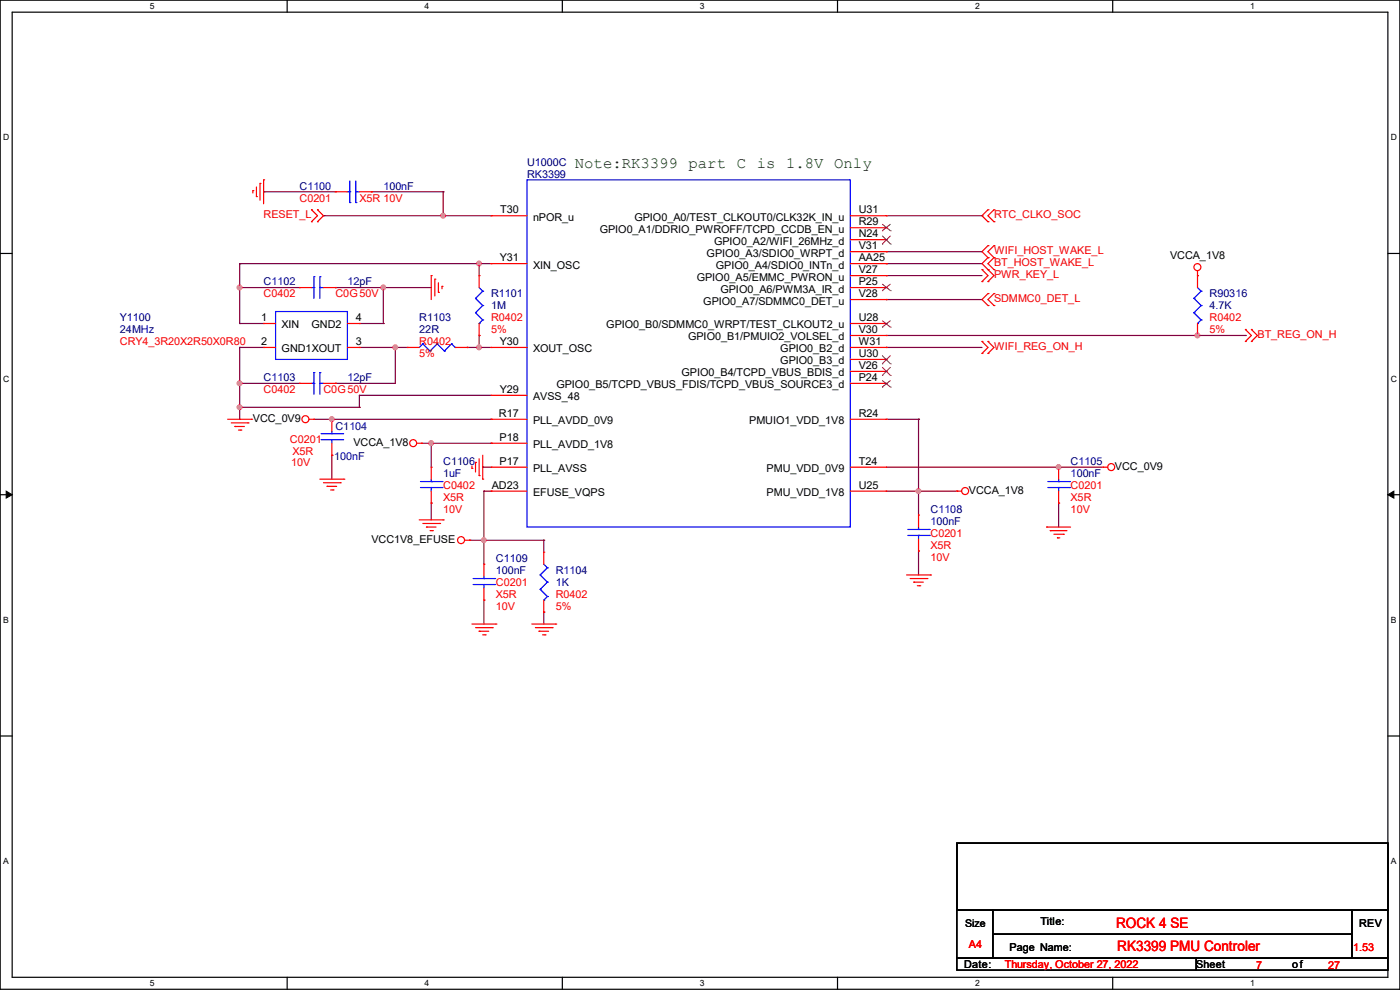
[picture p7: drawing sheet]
<svg xmlns="http://www.w3.org/2000/svg" width="297mm" height="210mm" viewBox="0 0 297 210" stroke-linecap="round" stroke-linejoin="round" font-family="sans-serif">
<path d="M0 0h297v209.8h-297zM2.6 2.6h291.8v204.7h-291.8z" fill="none" stroke="#000" stroke-width=".25"/>
<g fill="#fff">
<path d="M31.7 .3h1v2h-1z"/>
<path d="M31.7 207.6h1v2h-1z"/>
</g>
<path d="M60.9 0v2.6M60.9 207.3v2.5" fill="none" stroke="#000" stroke-width=".25"/>
<g fill="#fff">
<path d="M90.1 .3h1v2h-1z"/>
<path d="M90.1 207.6h1v2h-1z"/>
</g>
<path d="M119.3 0v2.6M119.3 207.3v2.5" fill="none" stroke="#000" stroke-width=".25"/>
<g fill="#fff">
<path d="M148.5 .3h.9v2h-.9z"/>
<path d="M148.5 207.6h.9v2h-.9z"/>
</g>
<path d="M177.7 0v2.6M177.7 207.3v2.5" fill="none" stroke="#000" stroke-width=".25"/>
<g fill="#fff">
<path d="M206.8 .3h1v2h-1z"/>
<path d="M206.8 207.6h1v2h-1z"/>
</g>
<path d="M236.1 0v2.6M236.1 207.3v2.5" fill="none" stroke="#000" stroke-width=".25"/>
<g fill="#fff">
<path d="M265.2 .3h1v2h-1z"/>
<path d="M265.2 207.6h1v2h-1z"/>
<path d="M.7 28.2h1.2v1.9h-1.2z"/>
<path d="M295.1 28.2h1.2v1.9h-1.2z"/>
<path d="M.7 79.3h1.2v2h-1.2z"/>
<path d="M295.1 79.3h1.2v2h-1.2z"/>
</g>
<path d="M0 53.8h2.6M294.4 53.8h2.6" fill="none" stroke="#000" stroke-width=".25"/>
<g fill="#fff">
<path d="M.7 130.5h1.2v2h-1.2z"/>
<path d="M295.1 130.5h1.1v2h-1.1z"/>
</g>
<path d="M0 104.9h2.6M294.4 104.9h2.6" fill="none" stroke="#000" stroke-width=".25"/>
<path d="M1.3 104.2l1.3 .7-1.3 .8zM294.4 104.9l1.3-.7v1.5z" fill="#000" stroke="#000" stroke-width=".21"/>
<g fill="#fff">
<path d="M.7 181.7h1.2v2h-1.2z"/>
<path d="M295.1 181.7h1.1v2h-1.1z"/>
</g>
<path d="M0 156.1h2.6M294.4 156.1h2.6M203 178.9h91.4v14.2h-91.4zM203 193.1h7.6v10.1h-7.6zM210.6 193.1h76.2v5.1h-76.2zM210.6 198.2h76.2v5h-76.2zM286.8 193.1h7.6v10.1h-7.6zM203 203.2h50.8v2.6h-50.8zM253.8 203.2h40.6v2.6h-40.6z" fill="none" stroke="#000" stroke-width=".25"/>
<g fill="none" stroke="#800040" stroke-width=".25">
<path d="M50.8 55.9h.1M50.8 55.9h53.4M50.8 55.9v12.7M55.9 40.7h.1M55.9 40.7h15.3M68.6 45.8h.1M68.6 45.8h35.6M78.8 40.7h.1M78.8 40.7h15.2M94 40.7h.1M94 45.8h.1M94 40.7v5.1"/>
<path d="M101.6 55.9h.1M101.6 55.9v2.6M188 53.4h.1M188 55.9h.1M188 58.5h.1M188 45.8h20.3M188 55.9h20.3M188 53.4h20.3M188 58.5h20.3M208.3 45.8h.1M50.8 73.7h.1M50.8 61h.1"/>
<path d="M50.8 68.6h.1M50.8 73.7h5.1M50.8 73.7v15.2M50.8 61h12.7M50.8 68.6h5.1M71.2 61h.1M71.2 61h20.3M76.2 73.7h10.2M76.2 68.6h5.1M81.3 61h.1M81.3 68.6h.1M81.3 61v7.6"/>
<path d="M83.9 73.7h.1M83.9 73.7v7.6h-12.7M99.1 73.7h.1M99.1 73.7h5.1M101.6 71.2h.1M101.6 73.7h.1M101.6 71.2v2.5M188 63.5h.1M188 73.7h.1M188 73.7h20.3M188 63.5h20.3M188 71.2h76.2"/>
<path d="M254 71.2h.1M264.2 71.2h.1M50.8 81.3h.1M50.8 86.4h.1M50.8 88.9h.1M50.8 81.3h12.7M50.8 86.4h25.4M66.6 88.9h37.6M70.4 88.9h.1M70.4 96.6h.1M70.4 96.6v5M71.2 81.3h.1"/>
<path d="M76.2 83.9h.1M76.2 86.4h.1M76.2 83.9h28M76.2 83.9v2.5M89.5 94h14.7M91.5 94h.1M91.5 94v5.1M102.4 99.1h.1M102.4 99.1h1.8M104.2 94h.1M104.2 88.9h.1M188 99.1h46"/>
<path d="M188 88.9h6.9M194.9 88.9h.1M194.9 88.9v20.4M224.6 99.1h.1M91.5 106.7h.1M91.5 106.7v3.6M99.6 114.6h.1M99.6 114.6h15.8M102.7 114.6h.1M102.7 104.2h.1M102.7 104.2h1.5M102.7 104.2v15.5"/>
<path d="M104.2 104.2h.1M115.4 114.6h.1M115.4 114.6v2.5M188 104.2h15M194.9 104.2h.1M194.9 116.9h.1M194.9 116.9v5.1M203 104.2h.1M224.6 106.7h.1M224.6 106.7v5.1M102.7 127.3h.1M102.7 127.3v5.1"/>
<path d="M115.4 129.8h.1M115.4 129.8v2.6"/>
</g>
<g fill="#f0f" stroke="#f0f" stroke-width=".25">
<circle cx="101.6" cy="73.7" r=".49"/>
<circle cx="94" cy="45.7" r=".49"/>
<circle cx="83.8" cy="73.7" r=".49"/>
<circle cx="101.6" cy="55.9" r=".49"/>
<circle cx="50.8" cy="81.3" r=".49"/>
<circle cx="50.8" cy="61" r=".49"/>
<circle cx="81.3" cy="61" r=".49"/>
<circle cx="91.5" cy="94" r=".49"/>
<circle cx="254" cy="71.1" r=".49"/>
<circle cx="50.8" cy="86.4" r=".49"/>
<circle cx="102.6" cy="114.6" r=".49"/>
<circle cx="194.8" cy="104.2" r=".49"/>
<circle cx="70.4" cy="88.9" r=".49"/>
<circle cx="224.6" cy="99.1" r=".49"/>
</g>
<g fill="none" stroke="#f00" stroke-width=".25">
<path d="M54.4 39.7v2M55.2 38.9h.1M55.2 38.9v3.6M55.9 38.1h.1M55.9 38.1v5.1M53.6 40.4h.1M53.6 40.4v.5M54.4 41.7h.1M71.2 40.7h.1M71.2 40.7h2.5M76.2 40.7h2.6M78.8 40.7h.1"/>
<path d="M91.5 58.5h.1M91.5 58.5v5M92.2 59.2h.1M92.2 59.2v3.6M93 60v2M101.6 58.5h.1M101.6 58.5v2.5M104.2 55.9h.1M104.2 45.8h.1M104.2 55.9h7.6M104.2 45.8h7.6M180.4 55.9h7.6"/>
<path d="M180.4 45.8h7.6M180.4 48.3h7.6M180.4 50.8h7.6M180.4 53.4h7.6M180.4 58.5h7.6M188 45.8h.1M188 48.3h.1M188 50.8h.1M188 55.9h.1M188 53.4h.1M188 58.5h.1M254 58.5h.1"/>
<path d="M254 57.4v3.6M55.9 68.6h.1M55.9 73.7h.1M55.9 73.7h2.6M55.9 68.6h2.6M63.5 61h.1M63.5 61h2.6M68.6 61h2.6M71.2 61h.1M73.7 73.7h2.5M73.7 68.6h2.5M76.2 73.7h.1"/>
<path d="M76.2 68.6h.1M86.4 73.7h.1M86.4 73.7h2.5M93 62h.1M93.8 60.7h.1M93.8 60.7v.6M96.6 73.7h2.5M99.1 73.7h.1M101.6 71.2h.1M101.6 68.6v2.6M104.2 73.7h.1M104.2 73.7h7.6"/>
<path d="M180.4 61h7.6M180.4 73.7h7.6M180.4 78.8h7.6M180.4 76.2h7.6M180.4 71.2h7.6M180.4 68.6h7.6M180.4 63.5h7.6M188 78.8h.1M188 76.2h.1M188 73.7h.1M188 71.2h.1M188 68.6h.1"/>
<path d="M188 63.5h.1M188 61h.1M254 71.2h.1M254 68.6v2.6M48.3 88.9h5.1M49.1 89.7h3.5M49.8 90.5h.1M49.8 90.5h2.1M50.6 91.2h.5M51.1 91.2h.1M52.6 89.7h.1M53.4 88.9h.1"/>
<path d="M63.5 81.3h.1M63.5 81.3h2.6M65.6 88.9h1M66.6 88.9h.1M68.6 81.3h2.6M70.4 88.9h.1M70.4 96.6h.1M70.4 88.9v2.6M70.4 94v2.6M71.2 81.3h.1M88.4 94h1.1M89.5 94h.1"/>
<path d="M91.5 99.1h.1M91.5 99.1v2.5M100.1 99.4h.1M100.1 98.8v.6M100.9 98.1h.1M100.9 98.1v2M101.6 97.3v3.6M102.4 96.6v5M104.2 99.1h.1M104.2 88.9h.1M104.2 94h.1M104.2 83.9h.1"/>
<path d="M104.2 94h7.6M104.2 88.9h7.6M104.2 99.1h7.6M104.2 83.9h7.6M180.4 88.9h7.6M180.4 99.1h7.6M180.4 81.3h7.6M188 81.3h.1M188 88.9h.1M188 99.1h.1M224.6 99.1h.1M224.6 99.1v2.5"/>
<path d="M234 99.1h.1M234 99.1h1M67.9 101.6h5M68.6 102.4h3.6M69.4 103.2h.1M69.4 103.2h2M70.1 103.9h.6M70.7 103.9h.1M72.2 102.4h.1M72.9 101.6h.1M88.9 110.3h5.1M89.7 111h3.6"/>
<path d="M90.5 111.8h.1M90.5 111.8h2M91.2 112.6h.5M91.5 106.7h.1M91.5 104.2v2.5M91.7 112.6h.1M93.3 111h.1M94 110.3h.1M98.6 114.6h1M99.6 114.6h.1M101.6 100.9h.1M102.4 101.6h.1"/>
<path d="M102.7 119.7h.1M102.7 119.7v2.5M104.2 104.2h.1M104.2 104.2h7.6M115.4 117.1h.1M115.4 117.1v2.6M180.4 104.2h7.6M188 104.2h.1M194.9 109.3h.1M194.9 116.9h.1M194.9 109.3v2.5M194.9 114.3v2.6"/>
<path d="M203 104.2h.1M203 104.2h1M222 111.8h.1M222 111.8h5.1M222.8 112.6h.1M222.8 112.6h3.6M223.6 113.3h2M224.3 114.1h.1M224.3 114.1h.5M224.6 106.7h.1M224.6 104.2v2.5M225.6 113.3h.1"/>
<path d="M100.1 132.4h5.1M100.9 133.1h3.5M101.6 133.9h.1M101.6 133.9h2.1M102.4 134.7h.5M102.7 127.3h.1M102.7 124.8v2.5M102.9 134.7h.1M104.4 133.1h.1M105.2 132.4h.1M112.8 132.4h5.1M113.6 133.1h3.5"/>
<path d="M114.3 133.9h.1M114.3 133.9h2.1M115.1 134.7h.5M115.4 129.8h.1M115.4 127.3v2.5M115.6 134.7h.1M117.1 133.1h.1M117.9 132.4h.1M192.3 122h5.1M193.1 122.7h3.5M193.8 123.5h.1M193.8 123.5h2.1"/>
<path d="M194.6 124.2h.5M195.1 124.2h.1M196.6 122.7h.1M197.4 122h.1"/>
<circle cx="254" cy="56.7" r=".74"/>
<circle cx="64.8" cy="88.9" r=".74"/>
<circle cx="87.7" cy="94" r=".74"/>
<circle cx="235.7" cy="99.1" r=".74"/>
<circle cx="97.8" cy="114.6" r=".74"/>
<circle cx="204.7" cy="104.2" r=".74"/>
</g>
<g fill="none" stroke="#d50000" stroke-width=".25">
<path d="M66.1 44.5h.1M66.1 47h.1M66.1 44.5l1.3 1.3-1.3 1.2M67.4 47h.1M67.4 44.5h.1M67.4 44.5l1.2 1.3-1.2 1.2M208.3 59.7h.1M208.3 57.2h.1M208.3 57.2l1.3 1.3-1.3 1.2M209.6 47h.1M209.6 44.5h.1M209.6 52.1h.1"/>
<path d="M209.6 54.7h.1M209.6 57.2h.1M209.6 59.7h.1M209.6 44.5l-1.3 1.3 1.3 1.2M209.6 52.1l-1.3 1.3 1.3 1.3M209.6 54.7l-1.3 1.2 2.6 2.6-1.3 1.2M210.9 44.5h.1M210.9 47h.1M210.9 54.7h.1M210.9 52.1h.1M210.9 57.2h.1M210.9 44.5l-1.3 1.3 1.3 1.2"/>
<path d="M210.9 52.1l-1.3 1.3 1.3 1.3M210.9 54.7l-1.3 1.2 1.3 1.3M208.3 75h.1M208.3 72.4h.1M208.3 72.4l1.3 1.3-1.3 1.3M209.6 64.8h.1M209.6 62.3h.1M209.6 75h.1M209.6 72.4h.1M209.6 62.3l-1.3 1.2 1.3 1.3M209.6 72.4l1.3 1.3-1.3 1.3M210.9 62.3h.1"/>
<path d="M210.9 64.8h.1M210.9 62.3l-1.3 1.2 1.3 1.3M264.2 72.4h.1M264.2 69.9h.1M264.2 69.9l1.3 1.3-1.3 1.2M265.5 72.4h.1M265.5 69.9h.1M265.5 69.9l1.2 1.3-1.2 1.2"/>
</g>
<g fill="none" stroke="#00f" stroke-width=".25">
<path d="M74.2 38.4v4.6M75.5 38.4v4.6M111.8 38.1h68.6v73.7h-68.6zM66.6 58.7h.1M66.6 58.7v4.6M67.9 58.7h.1M67.9 58.7v4.6M73.7 40.7h.5M74.2 40.7h.1M74.2 43h.1M75.5 43h.1M75.5 40.7h.1"/>
<path d="M75.5 40.7h.7M58.5 66.1h15.2v10.1h-15.2zM66.1 61h.5M66.6 61h.1M66.6 79h.1M66.6 79v4.6M67.9 61h.1M67.9 79h.1M67.9 61h.7M67.9 79v4.6M89.7 72.9h.1M89.7 72.9l-.8 .8"/>
<path d="M89.7 72.9l1.5 1.6M91.2 74.5h.1M92.8 72.9h.1M92.8 72.9l-1.6 1.6M92.8 72.9l1.5 1.6M94.3 74.5h.1M95.8 72.9h.1M95.8 72.9l-1.5 1.6M95.8 72.9l.8 .8M96.6 73.7h.1M100.9 63.3h.1M100.9 66.3h.1"/>
<path d="M100.9 63.3l1.5 1.5M100.9 66.3l1.5 1.6M101.6 68.6h.1M101.6 61l.8 .8M102.4 61.8h.1M102.4 64.8h.1M102.4 67.9h.1M102.4 61.8l-1.5 1.5M102.4 64.8l-1.5 1.5M102.4 67.9l-.8 .7M253.3 63.3h.1M253.3 66.3h.1"/>
<path d="M253.3 63.3l1.5 1.5M253.3 66.3l1.5 1.6M254 68.6h.1M254 61l.8 .8M254.8 61.8h.1M254.8 64.8h.1M254.8 67.9h.1M254.8 61.8l-1.5 1.5M254.8 64.8l-1.5 1.5M254.8 67.9l-.8 .7M66.1 81.3h.5M66.6 81.3h.1"/>
<path d="M67.9 81.3h.1M67.9 81.3h.7M68.1 93.3h4.6M68.1 92h4.6M70.4 92h.1M70.4 93.3h.1M70.4 91.5v.5M70.4 93.3v.7M72.7 93.3h.1M72.7 92h.1M89.2 103.4h4.6M89.2 102.2h4.6"/>
<path d="M91.5 102.2h.1M91.5 103.4h.1M91.5 101.6v.6M91.5 103.4v.8M93.8 103.4h.1M93.8 102.2h.1M115.4 119.7l.7 .7M192.6 113.6h4.5M192.6 112.3h4.5M194.9 112.3h.1M194.9 113.6h.1M194.9 111.8v.5"/>
<path d="M194.9 113.6v.7M197.1 113.6h.1M197.1 112.3h.1M222.3 103.4h4.6M222.3 102.2h4.6M224.6 102.2h.1M224.6 103.4h.1M224.6 101.6v.6M224.6 103.4v.8M226.9 103.4h.1M226.9 102.2h.1M100.4 124h4.5"/>
<path d="M100.4 122.7h4.5M102.7 122.7h.1M102.7 124h.1M102.7 122.2v.5M102.7 124v.8M104.9 124h.1M104.9 122.7h.1M114.6 122h.1M114.6 125h.1M114.6 122l1.5 1.5M114.6 125l1.5 1.5M115.4 127.3h.1"/>
<path d="M116.1 120.4h.1M116.1 123.5h.1M116.1 126.5h.1M116.1 120.4l-1.5 1.6M116.1 123.5l-1.5 1.5M116.1 126.5l-.7 .8"/>
</g>
<g fill="none" stroke="#804000" stroke-width=".21">
<path d="M187.1 49h.1M187.1 51.8h.1M187.1 47.5l1.8 1.5M187.1 50l1.8 1.8M188.9 49h.1M188.9 51.8h.1M188.9 47.5l-1.8 1.5M188.9 50l-1.8 1.8M187.1 79.6h.1M187.1 77.2h.1M187.1 69.4h.1M187.1 61.7h.1"/>
<path d="M187.1 77.9l1.8 1.7M187.1 75.4l1.8 1.8M187.1 68l1.8 1.4M187.1 60.2l1.8 1.5M188.9 79.6h.1M188.9 77.2h.1M188.9 69.4h.1M188.9 61.7h.1M188.9 77.9l-1.8 1.7M188.9 75.4l-1.8 1.8M188.9 68l-1.8 1.4M188.9 60.2l-1.8 1.5"/>
<path d="M187.1 82.1h.1M187.1 80.7l1.8 1.4M188.9 82.1h.1M188.9 80.7l-1.8 1.4"/>
</g>
<text font-size="3.3" fill="#004000" x="122" y="35.7">Note:RK3399 part C is 1.8V Only</text>
<g font-size="3" fill="#f00">
<text x="236.8" y="196.9">ROCK 4 SE</text>
<text x="237" y="201.7">RK3399 PMU Controler</text>
</g>
<g font-size="2.3" fill="#000080">
<text x="111.8" y="35.1">U1000C</text>
<text x="63.5" y="40.2">C1100</text>
<text x="81.3" y="40.2">100nF</text>
<text x="111.8" y="37.7">RK3399</text>
<text x="55.9" y="60.5">C1102</text>
<text x="73.7" y="60.5">12pF</text>
<text x="104.2" y="63.1">R1101</text>
<text x="104.2" y="65.6">1M</text>
<text x="256.6" y="63.1">R90316</text>
<text x="256.6" y="65.6">4.7K</text>
<text x="25.4" y="68.2">Y1100</text>
<text x="25.4" y="70.7">24MHz</text>
<text x="88.9" y="68.2">R1103</text>
<text x="88.9" y="70.7">22R</text>
<text x="55.9" y="80.9">C1103</text>
<text x="73.7" y="80.9">12pF</text>
<text x="71.2" y="91.3">C1104</text>
<text x="70.9" y="97.6">100nF</text>
<text x="94" y="98.6">C1106</text>
<text x="94" y="101.2">1uF</text>
<text x="227.1" y="98.6">C1105</text>
<text x="227.1" y="101.2">100nF</text>
<text x="197.4" y="108.8">C1108</text>
<text x="197.4" y="111.3">100nF</text>
<text x="105.2" y="119.2">C1109</text>
<text x="105.2" y="121.8">100nF</text>
<text x="117.9" y="121.8">R1104</text>
<text x="117.9" y="124.3">1K</text>
</g>
<g font-size="2.3" fill="#d50000">
<text x="55.9" y="46.3">RESET_L</text>
<text x="210.9" y="46.3">RTC_CLKO_SOC</text>
<text x="210.9" y="53.9">WIFI_HOST_WAKE_L</text>
<text x="210.9" y="56.5">BT_HOST_WAKE_L</text>
<text x="210.9" y="59">PWR_KEY_L</text>
<text x="210.9" y="64.1">SDMMC0_DET_L</text>
<text x="266.8" y="71.7">BT_REG_ON_H</text>
<text x="210.9" y="74.3">WIFI_REG_ON_H</text>
</g>
<g font-size="2.3" fill="#f00">
<text x="63.5" y="42.8">C0201</text>
<text x="76.2" y="42.8">X5R 10V</text>
<text x="55.9" y="63.1">C0402</text>
<text x="71.2" y="63.1">C0G50V</text>
<text x="104.2" y="68.2">R0402</text>
<text x="104.2" y="70.7">5%</text>
<text x="256.6" y="68.2">R0402</text>
<text x="256.6" y="70.7">5%</text>
<text x="25.4" y="73.2">CRY4_3R20X2R50X0R80</text>
<text x="88.9" y="73.2">R0402</text>
<text x="88.9" y="75.8">5%</text>
<text x="55.9" y="83.4">C0402</text>
<text x="68.6" y="83.4">C0G50V</text>
<text x="61.5" y="94.1">C0201</text>
<text x="61.8" y="98.9">10V</text>
<text x="62" y="96.6">X5R</text>
<text x="94" y="103.7">C0402</text>
<text x="94" y="106.3">X5R</text>
<text x="227.1" y="103.7">C0201</text>
<text x="227.1" y="106.3">X5R</text>
<text x="94" y="108.8">10V</text>
<text x="197.4" y="113.9">C0201</text>
<text x="227.1" y="108.8">10V</text>
<text x="197.4" y="116.4">X5R</text>
<text x="197.4" y="119">10V</text>
<text x="105.2" y="124.3">C0201</text>
<text x="105.2" y="126.8">X5R</text>
<text x="105.2" y="129.4">10V</text>
<text x="117.9" y="126.8">R0402</text>
<text x="117.9" y="129.4">5%</text>
<text x="205.5" y="201">A4</text>
<text x="287.1" y="201.8">1.53</text>
<text x="213.2" y="205.3">Thursday, October 27, 2022</text>
<text x="266.5" y="205.6">7</text>
<text x="281.7" y="205.6">27</text>
</g>
<g font-size="2.3">
<text x="106.1" y="45.2">T30</text>
<text x="113.1" y="46.8">nPOR_u</text>
<text x="134.6" y="46.8">GPIO0_A0/TEST_CLKOUT0/CLK32K_IN_u</text>
<text x="182.2" y="45.2">U31</text>
<text x="182.2" y="47.8">R29</text>
<text x="127.2" y="49.4">GPIO0_A1/DDRIO_PWROFF/TCPD_CCDB_EN_u</text>
<text x="151.5" y="51.9">GPIO0_A2/WIFI_26MHz_d</text>
<text x="182.2" y="50.3">N24</text>
<text x="182.2" y="52.8">V31</text>
<text x="106" y="55.4">Y31</text>
<text x="113.1" y="57">XIN_OSC</text>
<text x="147.8" y="59.5">GPIO0_A5/EMMC_PWRON_u</text>
<text x="149.9" y="54.4">GPIO0_A3/SDIO0_WRPT_d</text>
<text x="151.9" y="57">GPIO0_A4/SDIO0_INTn_d</text>
<text x="182.2" y="55.4">AA25</text>
<text x="182.2" y="57.9">V27</text>
<text x="248.2" y="54.9">VCCA_1V8</text>
<text x="149.2" y="64.6">GPIO0_A7/SDMMC0_DET_u</text>
<text x="152.8" y="62.1">GPIO0_A6/PWM3A_IR_d</text>
<text x="182.2" y="63">V28</text>
<text x="182.2" y="60.5">P25</text>
<text x="55.4" y="68.1">1</text>
<text x="59.7" y="69.7">XIN</text>
<text x="66.1" y="69.7">GND2</text>
<text x="75.5" y="68.1">4</text>
<text x="128.6" y="69.7">GPIO0_B0/SDMMC0_WRPT/TEST_CLKOUT2_u</text>
<text x="182.2" y="70.6">V30</text>
<text x="182.2" y="68.1">U28</text>
<text x="55.4" y="73.2">2</text>
<text x="59.7" y="74.8">GND1XOUT</text>
<text x="75.5" y="73.2">3</text>
<text x="106" y="73.2">Y30</text>
<text x="113.1" y="74.8">XOUT_OSC</text>
<text x="146" y="72.2">GPIO0_B1/PMUIO2_VOLSEL_d</text>
<text x="165.5" y="77.3">GPIO0_B3_d</text>
<text x="165.5" y="74.8">GPIO0_B2_d</text>
<text x="182.2" y="75.7">U30</text>
<text x="182.2" y="73.2">W31</text>
<text x="106" y="83.3">Y29</text>
<text x="118" y="82.4">GPIO0_B5/TCPD_VBUS_FDIS/TCPD_VBUS_SOURCE3_d</text>
<text x="144.6" y="79.8">GPIO0_B4/TCPD_VBUS_BDIS_d</text>
<text x="182.2" y="78.2">V26</text>
<text x="182.2" y="80.8">P24</text>
<text x="53.6" y="89.5">VCC_0V9</text>
<text x="105.8" y="88.4">R17</text>
<text x="113.1" y="84.9">AVSS_48</text>
<text x="182.2" y="88.4">R24</text>
<text x="75" y="94.6">VCCA_1V8</text>
<text x="106" y="93.5">P18</text>
<text x="113.1" y="90">PLL_AVDD_0V9</text>
<text x="113.1" y="95.1">PLL_AVDD_1V8</text>
<text x="158.9" y="90">PMUIO1_VDD_1V8</text>
<text x="106" y="98.6">P17</text>
<text x="113.1" y="100.2">PLL_AVSS</text>
<text x="162.6" y="100.2">PMU_VDD_0V9</text>
<text x="182.2" y="98.6">T24</text>
<text x="236.5" y="99.7">VCC_0V9</text>
<text x="104.3" y="103.6">AD23</text>
<text x="113.1" y="105.2">EFUSE_VQPS</text>
<text x="162.6" y="105.2">PMU_VDD_1V8</text>
<text x="182.2" y="103.6">U25</text>
<text x="205.5" y="104.7">VCCA_1V8</text>
<text x="78.8" y="115.1">VCC1V8_EFUSE</text>
<text x="220.8" y="196.2">Title:</text>
<text x="288.3" y="196.7">REV</text>
<text x="214.2" y="201.8">Page Name:</text>
<text x="204.5" y="205.3">Date:</text>
<text x="253.8" y="205.3">Sheet</text>
<text x="274.1" y="205.3">of</text>
</g>
<text font-size="2.2" x="204.8" y="196.6">Size</text>
<g font-size="1.8">
<text x="31.8" y="1.9">5</text>
<text x="90.1" y="1.9">4</text>
<text x="148.5" y="1.9">3</text>
<text x="206.8" y="1.9">2</text>
<text x="265.2" y="1.9">1</text>
<text x=".7" y="29.8">D</text>
<text x="295.1" y="29.8">D</text>
<text x=".7" y="80.9">C</text>
<text x="295.1" y="80.9">C</text>
<text x=".7" y="132.1">B</text>
<text x="295.1" y="132.1">B</text>
<text x=".7" y="183.3">A</text>
<text x="295.1" y="183.3">A</text>
<text x="31.8" y="209.2">5</text>
<text x="90.1" y="209.2">4</text>
<text x="148.5" y="209.2">3</text>
<text x="206.8" y="209.2">2</text>
<text x="265.2" y="209.2">1</text>
</g>
</svg>
